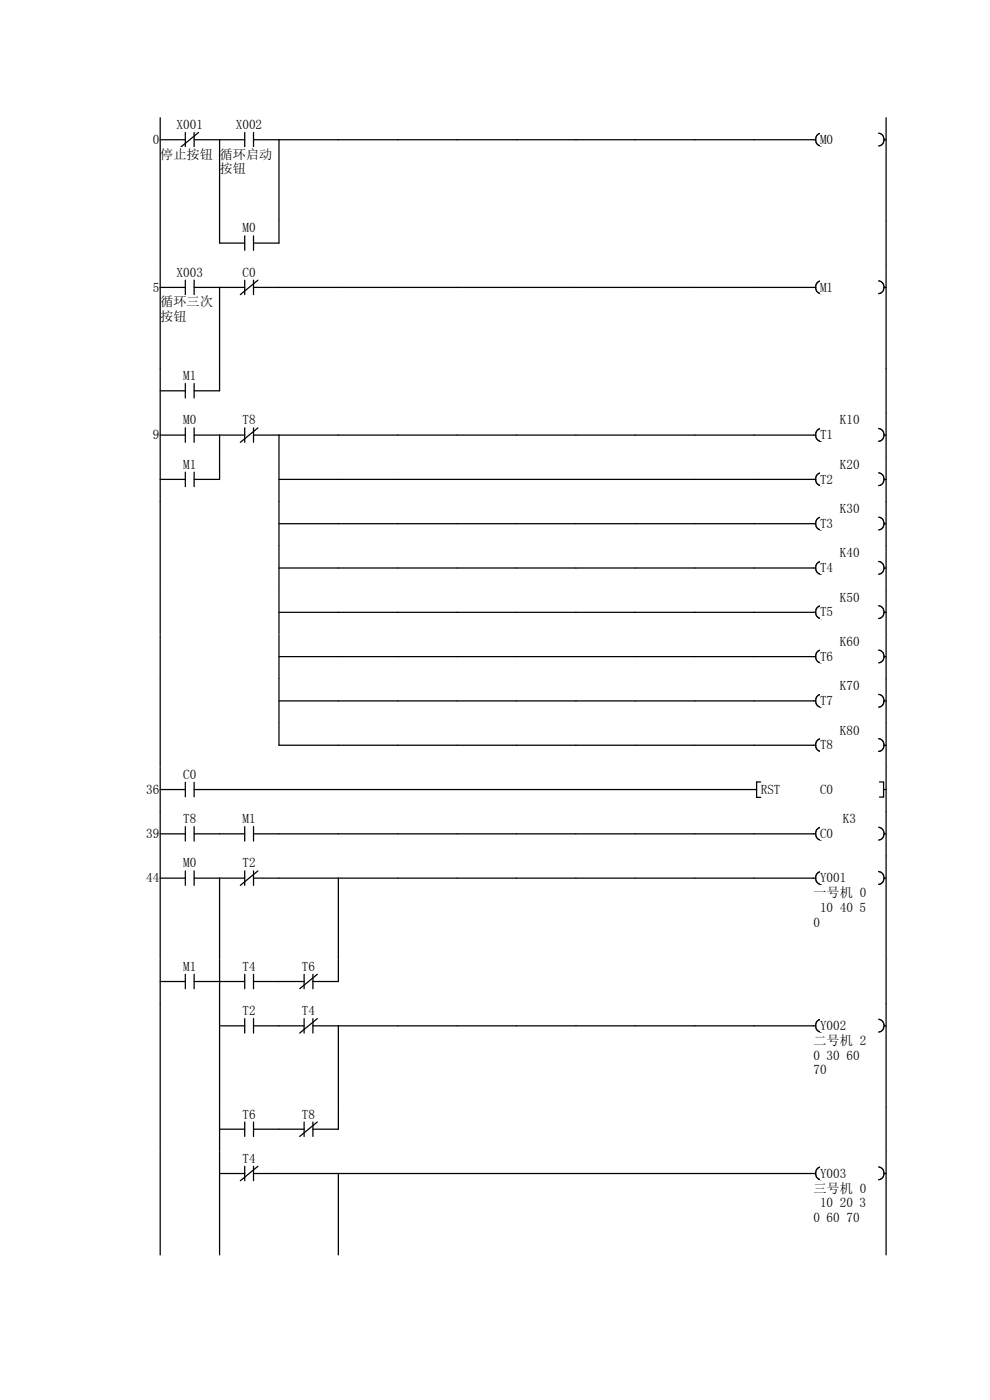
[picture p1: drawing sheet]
<svg xmlns="http://www.w3.org/2000/svg" width="210mm" height="297mm" viewBox="0 0 210 297" stroke-linecap="round" stroke-linejoin="round" font-family="sans-serif">
<path d="M34 29.6h5.3M39.3 28.1v3.1M41.2 29.6h5.4M41.2 28.1v3.1M42.1 28.1l-3.7 3.1" fill="none" stroke="#070000" stroke-width=".27"/>
<path d="M34 31.2h11.3v2.8h-11.3z" fill="#fff"/>
<path d="M34 25v21.9" fill="none" stroke="#070000" stroke-width=".27"/>
<path d="M50 25h5.6v2.8h-5.6z" fill="#fff"/>
<path d="M46.6 29.6h5.3M51.9 28.1v3.1M53.8 29.6h5.4M53.8 28.1v3.1" fill="none" stroke="#070000" stroke-width=".27"/>
<g fill="#fff">
<path d="M46.6 31.2h11.2v2.8h-11.2z"/>
<path d="M46.6 34.4h5.6v2.8h-5.6z"/>
</g>
<path d="M46.6 29.6v17.3M173 29.6h-113.8v17.3M174.2 28.2a1.38 1.38 0 0 0-1.2 1.4 1.38 1.38 0 0 0 1.2 1.4" fill="none" stroke="#070000" stroke-width=".27"/>
<path d="M173.9 28.1h2.8v2.8h-2.8z" fill="#fff"/>
<path d="M186.4 28.2a1.38 1.38 0 0 1 1.2 1.4 1.38 1.38 0 0 1-1.2 1.4M187.5 29.6h.5M188 25v21.9" fill="none" stroke="#070000" stroke-width=".27"/>
<g fill="#fff">
<path d="M20 46.9h14v9.4h-14z"/>
<path d="M34 46.9h12.6v9.4h-12.6z"/>
<path d="M46.6 46.9h12.6v9.4h-12.6z"/>
<path d="M59.2 46.9h12.6v9.4h-12.6z"/>
<path d="M71.8 46.9h12.6v9.4h-12.6z"/>
<path d="M84.4 46.9h12.6v9.4h-12.6z"/>
<path d="M97 46.9h12.6v9.4h-12.6z"/>
<path d="M109.6 46.9h12.6v9.4h-12.6z"/>
<path d="M122.2 46.9h12.6v9.4h-12.6z"/>
<path d="M134.8 46.9h12.6v9.4h-12.6z"/>
<path d="M147.4 46.9h12.6v9.4h-12.6z"/>
<path d="M160 46.9h12.6v9.4h-12.6z"/>
<path d="M172.6 46.9h15.4v9.4h-15.4z"/>
</g>
<path d="M34 46.9v9.4" fill="none" stroke="#070000" stroke-width=".27"/>
<path d="M51.4 46.9h2.8v2.8h-2.8z" fill="#fff"/>
<path d="M46.6 46.9v4.7h5.3M51.9 50v3.1M53.8 50v3.1M59.2 46.9v4.7h-5.4M188 46.9v9.4" fill="none" stroke="#070000" stroke-width=".27"/>
<g fill="#fff">
<path d="M20 56.3h14v22h-14z"/>
<path d="M34 56.3h12.6v22h-12.6z"/>
<path d="M46.6 56.3h12.6v22h-12.6z"/>
<path d="M59.2 56.3h12.6v22h-12.6z"/>
<path d="M71.8 56.3h12.6v22h-12.6z"/>
<path d="M84.4 56.3h12.6v22h-12.6z"/>
<path d="M97 56.3h12.6v22h-12.6z"/>
<path d="M109.6 56.3h12.6v22h-12.6z"/>
<path d="M122.2 56.3h12.6v22h-12.6z"/>
<path d="M134.8 56.3h12.6v22h-12.6z"/>
<path d="M147.4 56.3h12.6v22h-12.6z"/>
<path d="M160 56.3h12.6v22h-12.6z"/>
<path d="M172.6 56.3h15.4v22h-15.4z"/>
<path d="M32.4 59.4h1.4v2.8h-1.4z"/>
<path d="M37.5 56.3h5.6v2.8h-5.6z"/>
</g>
<path d="M39.3 59.4v3.1M41.2 59.4v3.1M34 61h5.3M41.2 61h5.4" fill="none" stroke="#070000" stroke-width=".27"/>
<g fill="#fff">
<path d="M34 62.6h11.3v2.8h-11.3z"/>
<path d="M34 65.7h5.7v2.8h-5.7z"/>
</g>
<path d="M34 56.3v21.9" fill="none" stroke="#070000" stroke-width=".27"/>
<path d="M51.4 56.3h2.8v2.8h-2.8z" fill="#fff"/>
<path d="M51.9 59.4v3.1M53.8 59.4v3.1M54.7 59.4l-3.7 3.1M174.2 59.6a1.39 1.39 0 0 0-1.2 1.3 1.39 1.39 0 0 0 1.2 1.4M51.9 61h-5.3v17.2M53.8 61h119.2" fill="none" stroke="#070000" stroke-width=".27"/>
<path d="M173.9 59.4h2.8v2.8h-2.8z" fill="#fff"/>
<path d="M186.4 59.6a1.38 1.38 0 0 1 1.2 1.3 1.38 1.38 0 0 1-1.2 1.4M188 56.3v21.9M187.5 61h.5" fill="none" stroke="#070000" stroke-width=".27"/>
<g fill="#fff">
<path d="M20 78.3h14v9.4h-14z"/>
<path d="M34 78.3h12.6v9.4h-12.6z"/>
<path d="M46.6 78.3h12.6v9.4h-12.6z"/>
<path d="M59.2 78.3h12.6v9.4h-12.6z"/>
<path d="M71.8 78.3h12.6v9.4h-12.6z"/>
<path d="M84.4 78.3h12.6v9.4h-12.6z"/>
<path d="M97 78.3h12.6v9.4h-12.6z"/>
<path d="M109.6 78.3h12.6v9.4h-12.6z"/>
<path d="M122.2 78.3h12.6v9.4h-12.6z"/>
<path d="M134.8 78.3h12.6v9.4h-12.6z"/>
<path d="M147.4 78.3h12.6v9.4h-12.6z"/>
<path d="M160 78.3h12.6v9.4h-12.6z"/>
<path d="M172.6 78.3h15.4v9.4h-15.4z"/>
<path d="M38.9 78.2h2.8v2.8h-2.8z"/>
</g>
<path d="M34 78.2v9.4M46.6 78.2v4.7h-5.4M188 78.2v9.4M34 82.9h5.3M39.3 81.4v3M41.2 81.4v3" fill="none" stroke="#070000" stroke-width=".27"/>
<g fill="#fff">
<path d="M20 87.7h14v9.4h-14z"/>
<path d="M34 87.7h12.6v9.4h-12.6z"/>
<path d="M46.6 87.7h12.6v9.4h-12.6z"/>
<path d="M59.2 87.7h12.6v9.4h-12.6z"/>
<path d="M71.8 87.7h12.6v9.4h-12.6z"/>
<path d="M84.4 87.7h12.6v9.4h-12.6z"/>
<path d="M97 87.7h12.6v9.4h-12.6z"/>
<path d="M109.6 87.7h12.6v9.4h-12.6z"/>
<path d="M122.2 87.7h12.6v9.4h-12.6z"/>
<path d="M134.8 87.7h12.6v9.4h-12.6z"/>
<path d="M147.4 87.7h12.6v9.4h-12.6z"/>
<path d="M160 87.7h12.6v9.4h-12.6z"/>
<path d="M172.6 87.7h15.4v9.4h-15.4z"/>
<path d="M32.4 90.8h1.4v2.8h-1.4z"/>
<path d="M38.9 87.6h2.8v2.8h-2.8z"/>
</g>
<path d="M34 92.3h5.3M34 87.6v9.4M39.3 90.8v3M41.2 92.3h5.4M41.2 90.8v3" fill="none" stroke="#070000" stroke-width=".27"/>
<path d="M51.4 87.6h2.8v2.8h-2.8z" fill="#fff"/>
<path d="M51.9 92.3h-5.3v4.7M51.9 90.8v3M53.8 92.3h119.2M53.8 90.8v3M54.7 90.8l-3.7 3M59.2 92.3v4.7M174.2 90.9a1.39 1.39 0 0 0-1.2 1.4 1.39 1.39 0 0 0 1.2 1.3" fill="none" stroke="#070000" stroke-width=".27"/>
<g fill="#fff">
<path d="M178.2 87.6h4.2v2.8h-4.2z"/>
<path d="M173.9 90.8h2.8v2.8h-2.8z"/>
</g>
<path d="M186.4 90.9a1.38 1.38 0 0 1 1.2 1.4 1.38 1.38 0 0 1-1.2 1.3M187.5 92.3h.5M188 87.6v9.4" fill="none" stroke="#070000" stroke-width=".27"/>
<g fill="#fff">
<path d="M20 97.1h14v9.4h-14z"/>
<path d="M34 97.1h12.6v9.4h-12.6z"/>
<path d="M46.6 97.1h12.6v9.4h-12.6z"/>
<path d="M59.2 97.1h12.6v9.4h-12.6z"/>
<path d="M71.8 97.1h12.6v9.4h-12.6z"/>
<path d="M84.4 97.1h12.6v9.4h-12.6z"/>
<path d="M97 97.1h12.6v9.4h-12.6z"/>
<path d="M109.6 97.1h12.6v9.4h-12.6z"/>
<path d="M122.2 97.1h12.6v9.4h-12.6z"/>
<path d="M134.8 97.1h12.6v9.4h-12.6z"/>
<path d="M147.4 97.1h12.6v9.4h-12.6z"/>
<path d="M160 97.1h12.6v9.4h-12.6z"/>
<path d="M172.6 97.1h15.4v9.4h-15.4z"/>
<path d="M38.9 97h2.8v2.8h-2.8z"/>
</g>
<path d="M34 97v9.4M46.6 97v4.7h-5.4M59.2 97v9.4M34 101.7h5.3M39.3 100.2v3M41.2 100.2v3M59.2 101.7h113.8M174.2 100.3a1.39 1.39 0 0 0-1.2 1.4 1.39 1.39 0 0 0 1.2 1.3" fill="none" stroke="#070000" stroke-width=".27"/>
<g fill="#fff">
<path d="M178.2 97h4.2v2.8h-4.2z"/>
<path d="M173.9 100.2h2.8v2.8h-2.8z"/>
</g>
<path d="M188 97v9.4M186.4 100.3a1.38 1.38 0 0 1 1.2 1.4 1.38 1.38 0 0 1-1.2 1.3M187.5 101.7h.5" fill="none" stroke="#070000" stroke-width=".27"/>
<g fill="#fff">
<path d="M20 106.5h14v9.4h-14z"/>
<path d="M34 106.5h12.6v9.4h-12.6z"/>
<path d="M46.6 106.5h12.6v9.4h-12.6z"/>
<path d="M59.2 106.5h12.6v9.4h-12.6z"/>
<path d="M71.8 106.5h12.6v9.4h-12.6z"/>
<path d="M84.4 106.5h12.6v9.4h-12.6z"/>
<path d="M97 106.5h12.6v9.4h-12.6z"/>
<path d="M109.6 106.5h12.6v9.4h-12.6z"/>
<path d="M122.2 106.5h12.6v9.4h-12.6z"/>
<path d="M134.8 106.5h12.6v9.4h-12.6z"/>
<path d="M147.4 106.5h12.6v9.4h-12.6z"/>
<path d="M160 106.5h12.6v9.4h-12.6z"/>
<path d="M172.6 106.5h15.4v9.4h-15.4z"/>
</g>
<path d="M34 106.4v9.4M59.2 111.1h113.8M59.2 106.4v9.4M174.2 109.7a1.39 1.39 0 0 0-1.2 1.4 1.39 1.39 0 0 0 1.2 1.3" fill="none" stroke="#070000" stroke-width=".27"/>
<g fill="#fff">
<path d="M178.2 106.4h4.2v2.8h-4.2z"/>
<path d="M173.9 109.6h2.8v2.8h-2.8z"/>
</g>
<path d="M186.4 109.7a1.38 1.38 0 0 1 1.2 1.4 1.38 1.38 0 0 1-1.2 1.3M187.5 111.1h.5M188 106.4v9.4" fill="none" stroke="#070000" stroke-width=".27"/>
<g fill="#fff">
<path d="M20 115.9h14v9.4h-14z"/>
<path d="M34 115.9h12.6v9.4h-12.6z"/>
<path d="M46.6 115.9h12.6v9.4h-12.6z"/>
<path d="M59.2 115.9h12.6v9.4h-12.6z"/>
<path d="M71.8 115.9h12.6v9.4h-12.6z"/>
<path d="M84.4 115.9h12.6v9.4h-12.6z"/>
<path d="M97 115.9h12.6v9.4h-12.6z"/>
<path d="M109.6 115.9h12.6v9.4h-12.6z"/>
<path d="M122.2 115.9h12.6v9.4h-12.6z"/>
<path d="M134.8 115.9h12.6v9.4h-12.6z"/>
<path d="M147.4 115.9h12.6v9.4h-12.6z"/>
<path d="M160 115.9h12.6v9.4h-12.6z"/>
<path d="M172.6 115.9h15.4v9.4h-15.4z"/>
</g>
<path d="M34 115.8v9.4M59.2 115.8v9.4M174.2 119.1a1.39 1.39 0 0 0-1.2 1.4 1.39 1.39 0 0 0 1.2 1.3M59.2 120.5h113.8" fill="none" stroke="#070000" stroke-width=".27"/>
<g fill="#fff">
<path d="M178.2 115.8h4.2v2.8h-4.2z"/>
<path d="M173.9 119h2.8v2.8h-2.8z"/>
</g>
<path d="M186.4 119.1a1.38 1.38 0 0 1 1.2 1.4 1.38 1.38 0 0 1-1.2 1.3M188 115.8v9.4M187.5 120.5h.5" fill="none" stroke="#070000" stroke-width=".27"/>
<g fill="#fff">
<path d="M20 125.3h14v9.4h-14z"/>
<path d="M34 125.3h12.6v9.4h-12.6z"/>
<path d="M46.6 125.3h12.6v9.4h-12.6z"/>
<path d="M59.2 125.3h12.6v9.4h-12.6z"/>
<path d="M71.8 125.3h12.6v9.4h-12.6z"/>
<path d="M84.4 125.3h12.6v9.4h-12.6z"/>
<path d="M97 125.3h12.6v9.4h-12.6z"/>
<path d="M109.6 125.3h12.6v9.4h-12.6z"/>
<path d="M122.2 125.3h12.6v9.4h-12.6z"/>
<path d="M134.8 125.3h12.6v9.4h-12.6z"/>
<path d="M147.4 125.3h12.6v9.4h-12.6z"/>
<path d="M160 125.3h12.6v9.4h-12.6z"/>
<path d="M172.6 125.3h15.4v9.4h-15.4z"/>
</g>
<path d="M34 125.2v9.4M59.2 129.9h113.8M59.2 125.2v9.4M174.2 128.5a1.38 1.38 0 0 0-1.2 1.4 1.38 1.38 0 0 0 1.2 1.3" fill="none" stroke="#070000" stroke-width=".27"/>
<g fill="#fff">
<path d="M178.2 125.2h4.2v2.8h-4.2z"/>
<path d="M173.9 128.4h2.8v2.7h-2.8z"/>
</g>
<path d="M186.4 128.5a1.38 1.38 0 0 1 1.2 1.4 1.38 1.38 0 0 1-1.2 1.3M187.5 129.9h.5M188 125.2v9.4" fill="none" stroke="#070000" stroke-width=".27"/>
<g fill="#fff">
<path d="M20 134.7h14v9.4h-14z"/>
<path d="M34 134.7h12.6v9.4h-12.6z"/>
<path d="M46.6 134.7h12.6v9.4h-12.6z"/>
<path d="M59.2 134.7h12.6v9.4h-12.6z"/>
<path d="M71.8 134.7h12.6v9.4h-12.6z"/>
<path d="M84.4 134.7h12.6v9.4h-12.6z"/>
<path d="M97 134.7h12.6v9.4h-12.6z"/>
<path d="M109.6 134.7h12.6v9.4h-12.6z"/>
<path d="M122.2 134.7h12.6v9.4h-12.6z"/>
<path d="M134.8 134.7h12.6v9.4h-12.6z"/>
<path d="M147.4 134.7h12.6v9.4h-12.6z"/>
<path d="M160 134.7h12.6v9.4h-12.6z"/>
<path d="M172.6 134.7h15.4v9.4h-15.4z"/>
</g>
<path d="M34 134.6v9.4M59.2 139.3h113.8M59.2 134.6v9.4M174.2 137.9a1.39 1.39 0 0 0-1.2 1.4 1.39 1.39 0 0 0 1.2 1.3" fill="none" stroke="#070000" stroke-width=".27"/>
<g fill="#fff">
<path d="M178.2 134.6h4.2v2.8h-4.2z"/>
<path d="M173.9 137.8h2.8v2.7h-2.8z"/>
</g>
<path d="M186.4 137.9a1.38 1.38 0 0 1 1.2 1.4 1.38 1.38 0 0 1-1.2 1.3M187.5 139.3h.5M188 134.6v9.4" fill="none" stroke="#070000" stroke-width=".27"/>
<g fill="#fff">
<path d="M20 144.1h14v9.4h-14z"/>
<path d="M34 144.1h12.6v9.4h-12.6z"/>
<path d="M46.6 144.1h12.6v9.4h-12.6z"/>
<path d="M59.2 144.1h12.6v9.4h-12.6z"/>
<path d="M71.8 144.1h12.6v9.4h-12.6z"/>
<path d="M84.4 144.1h12.6v9.4h-12.6z"/>
<path d="M97 144.1h12.6v9.4h-12.6z"/>
<path d="M109.6 144.1h12.6v9.4h-12.6z"/>
<path d="M122.2 144.1h12.6v9.4h-12.6z"/>
<path d="M134.8 144.1h12.6v9.4h-12.6z"/>
<path d="M147.4 144.1h12.6v9.4h-12.6z"/>
<path d="M160 144.1h12.6v9.4h-12.6z"/>
<path d="M172.6 144.1h15.4v9.4h-15.4z"/>
</g>
<path d="M34 144v9.4M59.2 148.7h113.8M59.2 144v9.4M174.2 147.3a1.39 1.39 0 0 0-1.2 1.4 1.39 1.39 0 0 0 1.2 1.3" fill="none" stroke="#070000" stroke-width=".27"/>
<g fill="#fff">
<path d="M178.2 144h4.2v2.8h-4.2z"/>
<path d="M173.9 147.2h2.8v2.7h-2.8z"/>
</g>
<path d="M186.4 147.3a1.38 1.38 0 0 1 1.2 1.4 1.38 1.38 0 0 1-1.2 1.3M187.5 148.7h.5M188 144v9.4" fill="none" stroke="#070000" stroke-width=".27"/>
<g fill="#fff">
<path d="M20 153.5h14v9.4h-14z"/>
<path d="M34 153.5h12.6v9.4h-12.6z"/>
<path d="M46.6 153.5h12.6v9.4h-12.6z"/>
<path d="M59.2 153.5h12.6v9.4h-12.6z"/>
<path d="M71.8 153.5h12.6v9.4h-12.6z"/>
<path d="M84.4 153.5h12.6v9.4h-12.6z"/>
<path d="M97 153.5h12.6v9.4h-12.6z"/>
<path d="M109.6 153.5h12.6v9.4h-12.6z"/>
<path d="M122.2 153.5h12.6v9.4h-12.6z"/>
<path d="M134.8 153.5h12.6v9.4h-12.6z"/>
<path d="M147.4 153.5h12.6v9.4h-12.6z"/>
<path d="M160 153.5h12.6v9.4h-12.6z"/>
<path d="M172.6 153.5h15.4v9.4h-15.4z"/>
</g>
<path d="M34 153.4v9.4M59.2 153.4v4.7h113.8M174.2 156.7a1.39 1.39 0 0 0-1.2 1.4 1.39 1.39 0 0 0 1.2 1.3" fill="none" stroke="#070000" stroke-width=".27"/>
<g fill="#fff">
<path d="M178.2 153.4h4.2v2.8h-4.2z"/>
<path d="M173.9 156.5h2.8v2.8h-2.8z"/>
</g>
<path d="M186.4 156.7a1.38 1.38 0 0 1 1.2 1.4 1.38 1.38 0 0 1-1.2 1.3M187.5 158.1h.5M188 153.4v9.4" fill="none" stroke="#070000" stroke-width=".27"/>
<g fill="#fff">
<path d="M20 162.9h14v9.4h-14z"/>
<path d="M34 162.9h12.6v9.4h-12.6z"/>
<path d="M46.6 162.9h12.6v9.4h-12.6z"/>
<path d="M59.2 162.9h12.6v9.4h-12.6z"/>
<path d="M71.8 162.9h12.6v9.4h-12.6z"/>
<path d="M84.4 162.9h12.6v9.4h-12.6z"/>
<path d="M97 162.9h12.6v9.4h-12.6z"/>
<path d="M109.6 162.9h12.6v9.4h-12.6z"/>
<path d="M122.2 162.9h12.6v9.4h-12.6z"/>
<path d="M134.8 162.9h12.6v9.4h-12.6z"/>
<path d="M147.4 162.9h12.6v9.4h-12.6z"/>
<path d="M160 162.9h28v9.4h-28z"/>
<path d="M31 165.9h2.8v2.8h-2.8z"/>
<path d="M38.9 162.8h2.8v2.8h-2.8z"/>
</g>
<path d="M34 167.5h5.3M34 162.8v9.4M39.3 166v3M41.2 167.5h119.3M41.2 166v3M161.4 165.9h-.9v3.3h.9" fill="none" stroke="#070000" stroke-width=".27"/>
<g fill="#fff">
<path d="M161.4 165.9h4.2v2.8h-4.2z"/>
<path d="M173.9 165.9h2.9v2.8h-2.9z"/>
</g>
<path d="M186.6 165.9h.8v3.2h-.8M187.4 167.5h.6M188 162.8v9.4" fill="none" stroke="#070000" stroke-width=".27"/>
<g fill="#fff">
<path d="M20 172.3h14v9.4h-14z"/>
<path d="M34 172.3h12.6v9.4h-12.6z"/>
<path d="M46.6 172.3h12.6v9.4h-12.6z"/>
<path d="M59.2 172.3h12.6v9.4h-12.6z"/>
<path d="M71.8 172.3h12.6v9.4h-12.6z"/>
<path d="M84.4 172.3h12.6v9.4h-12.6z"/>
<path d="M97 172.3h12.6v9.4h-12.6z"/>
<path d="M109.6 172.3h12.6v9.4h-12.6z"/>
<path d="M122.2 172.3h12.6v9.4h-12.6z"/>
<path d="M134.8 172.3h12.6v9.4h-12.6z"/>
<path d="M147.4 172.3h12.6v9.4h-12.6z"/>
<path d="M160 172.3h12.6v9.4h-12.6z"/>
<path d="M172.6 172.3h15.4v9.4h-15.4z"/>
<path d="M31 175.3h2.8v2.8h-2.8z"/>
<path d="M38.9 172.2h2.8v2.8h-2.8z"/>
</g>
<path d="M34 176.9h5.3M34 172.2v9.4M39.3 175.4v3M41.2 176.9h5.4M41.2 175.4v3" fill="none" stroke="#070000" stroke-width=".27"/>
<path d="M51.4 172.2h2.8v2.8h-2.8z" fill="#fff"/>
<path d="M46.6 176.9h5.3M51.9 175.4v3M53.8 176.9h119.2M53.8 175.4v3M174.2 175.5a1.39 1.39 0 0 0-1.2 1.4 1.39 1.39 0 0 0 1.2 1.3" fill="none" stroke="#070000" stroke-width=".27"/>
<g fill="#fff">
<path d="M178.8 172.2h2.8v2.8h-2.8z"/>
<path d="M173.9 175.3h2.8v2.8h-2.8z"/>
</g>
<path d="M186.4 175.5a1.38 1.38 0 0 1 1.2 1.4 1.38 1.38 0 0 1-1.2 1.3M187.5 176.9h.5M188 172.2v9.4" fill="none" stroke="#070000" stroke-width=".27"/>
<g fill="#fff">
<path d="M20 181.7h14v21.9h-14z"/>
<path d="M34 181.7h12.6v21.9h-12.6z"/>
<path d="M46.6 181.7h12.6v21.9h-12.6z"/>
<path d="M59.2 181.7h12.6v21.9h-12.6z"/>
<path d="M71.8 181.7h12.6v21.9h-12.6z"/>
<path d="M84.4 181.7h12.6v21.9h-12.6z"/>
<path d="M97 181.7h12.6v21.9h-12.6z"/>
<path d="M109.6 181.7h12.6v21.9h-12.6z"/>
<path d="M122.2 181.7h12.6v21.9h-12.6z"/>
<path d="M134.8 181.7h12.6v21.9h-12.6z"/>
<path d="M147.4 181.7h12.6v21.9h-12.6z"/>
<path d="M160 181.7h12.6v21.9h-12.6z"/>
<path d="M172.6 181.7h15.4v21.9h-15.4z"/>
<path d="M31 184.7h2.8v2.8h-2.8z"/>
<path d="M38.9 181.6h2.8v2.8h-2.8z"/>
</g>
<path d="M34 186.3h5.3M34 181.6v22M39.3 184.8v3M41.2 186.3h5.4M41.2 184.8v3" fill="none" stroke="#070000" stroke-width=".27"/>
<path d="M51.4 181.6h2.8v2.8h-2.8z" fill="#fff"/>
<path d="M51.9 186.3h-5.3v17.3M51.9 184.8v3M53.8 186.3h119.2M53.8 184.8v3M54.7 184.8l-3.7 3M71.8 186.3v17.3M174.2 184.9a1.39 1.39 0 0 0-1.2 1.4 1.39 1.39 0 0 0 1.2 1.3" fill="none" stroke="#070000" stroke-width=".27"/>
<path d="M173.9 184.7h5.6v2.8h-5.6z" fill="#fff"/>
<path d="M186.4 184.9a1.38 1.38 0 0 1 1.2 1.4 1.38 1.38 0 0 1-1.2 1.3M187.5 186.3h.5" fill="none" stroke="#070000" stroke-width=".27"/>
<g fill="#fff">
<path d="M172.6 187.9h11.2v2.8h-11.2z"/>
<path d="M172.6 191h11.2v2.8h-11.2z"/>
<path d="M172.6 194.1h1.4v2.8h-1.4z"/>
</g>
<path d="M188 181.6v22" fill="none" stroke="#070000" stroke-width=".27"/>
<g fill="#fff">
<path d="M20 203.6h14v9.4h-14z"/>
<path d="M34 203.6h12.6v9.4h-12.6z"/>
<path d="M46.6 203.6h12.6v9.4h-12.6z"/>
<path d="M59.2 203.6h12.6v9.4h-12.6z"/>
<path d="M71.8 203.6h12.6v9.4h-12.6z"/>
<path d="M84.4 203.6h12.6v9.4h-12.6z"/>
<path d="M97 203.6h12.6v9.4h-12.6z"/>
<path d="M109.6 203.6h12.6v9.4h-12.6z"/>
<path d="M122.2 203.6h12.6v9.4h-12.6z"/>
<path d="M134.8 203.6h12.6v9.4h-12.6z"/>
<path d="M147.4 203.6h12.6v9.4h-12.6z"/>
<path d="M160 203.6h12.6v9.4h-12.6z"/>
<path d="M172.6 203.6h15.4v9.4h-15.4z"/>
<path d="M38.9 203.5h2.8v2.8h-2.8z"/>
</g>
<path d="M34 208.2h5.3M34 203.6v9.4M39.3 206.7v3.1M41.2 208.2h5.4M41.2 206.7v3.1" fill="none" stroke="#070000" stroke-width=".27"/>
<path d="M51.4 203.5h2.8v2.8h-2.8z" fill="#fff"/>
<path d="M46.6 208.2h5.3M46.6 203.6v9.4M51.9 206.7v3.1M53.8 208.2h5.4M53.8 206.7v3.1" fill="none" stroke="#070000" stroke-width=".27"/>
<path d="M64.1 203.5h2.7v2.8h-2.7z" fill="#fff"/>
<path d="M59.2 208.2h5.3M64.5 206.7v3.1M66.4 206.7v3.1M67.3 206.7l-3.7 3.1M71.8 203.6v4.6h-5.4M188 203.6v9.4" fill="none" stroke="#070000" stroke-width=".27"/>
<g fill="#fff">
<path d="M20 213h14v21.9h-14z"/>
<path d="M34 213h12.6v21.9h-12.6z"/>
<path d="M46.6 213h12.6v21.9h-12.6z"/>
<path d="M59.2 213h12.6v21.9h-12.6z"/>
<path d="M71.8 213h12.6v21.9h-12.6z"/>
<path d="M84.4 213h12.6v21.9h-12.6z"/>
<path d="M97 213h12.6v21.9h-12.6z"/>
<path d="M109.6 213h12.6v21.9h-12.6z"/>
<path d="M122.2 213h12.6v21.9h-12.6z"/>
<path d="M134.8 213h12.6v21.9h-12.6z"/>
<path d="M147.4 213h12.6v21.9h-12.6z"/>
<path d="M160 213h12.6v21.9h-12.6z"/>
<path d="M172.6 213h15.4v21.9h-15.4z"/>
</g>
<path d="M34 213v21.9" fill="none" stroke="#070000" stroke-width=".27"/>
<path d="M51.4 212.9h2.8v2.8h-2.8z" fill="#fff"/>
<path d="M46.6 217.6h5.3M46.6 213v21.9M51.9 216.1v3.1M53.8 217.6h5.4M53.8 216.1v3.1" fill="none" stroke="#070000" stroke-width=".27"/>
<path d="M64.1 212.9h2.7v2.8h-2.7z" fill="#fff"/>
<path d="M59.2 217.6h5.3M64.5 216.1v3.1M66.4 217.6h106.6M66.4 216.1v3.1M67.3 216.1l-3.7 3.1M71.8 217.6v17.3M174.2 216.2a1.39 1.39 0 0 0-1.2 1.4 1.39 1.39 0 0 0 1.2 1.4" fill="none" stroke="#070000" stroke-width=".27"/>
<path d="M173.9 216.1h5.6v2.8h-5.6z" fill="#fff"/>
<path d="M186.4 216.2a1.38 1.38 0 0 1 1.2 1.4 1.38 1.38 0 0 1-1.2 1.4M187.5 217.6h.5" fill="none" stroke="#070000" stroke-width=".27"/>
<g fill="#fff">
<path d="M172.6 219.2h11.2v2.8h-11.2z"/>
<path d="M172.6 222.4h11.2v2.8h-11.2z"/>
<path d="M172.6 225.5h2.8v2.8h-2.8z"/>
</g>
<path d="M188 213v21.9" fill="none" stroke="#070000" stroke-width=".27"/>
<g fill="#fff">
<path d="M20 234.9h14v9.4h-14z"/>
<path d="M34 234.9h12.6v9.4h-12.6z"/>
<path d="M46.6 234.9h12.6v9.4h-12.6z"/>
<path d="M59.2 234.9h12.6v9.4h-12.6z"/>
<path d="M71.8 234.9h12.6v9.4h-12.6z"/>
<path d="M84.4 234.9h12.6v9.4h-12.6z"/>
<path d="M97 234.9h12.6v9.4h-12.6z"/>
<path d="M109.6 234.9h12.6v9.4h-12.6z"/>
<path d="M122.2 234.9h12.6v9.4h-12.6z"/>
<path d="M134.8 234.9h12.6v9.4h-12.6z"/>
<path d="M147.4 234.9h12.6v9.4h-12.6z"/>
<path d="M160 234.9h12.6v9.4h-12.6z"/>
<path d="M172.6 234.9h15.4v9.4h-15.4z"/>
</g>
<path d="M34 234.9v9.4" fill="none" stroke="#070000" stroke-width=".27"/>
<path d="M51.4 234.9h2.8v2.8h-2.8z" fill="#fff"/>
<path d="M46.6 239.6h5.3M46.6 234.9v9.4M51.9 238v3.1M53.8 239.6h5.4M53.8 238v3.1" fill="none" stroke="#070000" stroke-width=".27"/>
<path d="M64.1 234.9h2.7v2.8h-2.7z" fill="#fff"/>
<path d="M59.2 239.6h5.3M64.5 238v3.1M66.4 238v3.1M67.3 238l-3.7 3.1M71.8 234.9v4.7h-5.4M188 234.9v9.4" fill="none" stroke="#070000" stroke-width=".27"/>
<g fill="#fff">
<path d="M20 244.3h14v21.9h-14z"/>
<path d="M34 244.3h12.6v21.9h-12.6z"/>
<path d="M46.6 244.3h12.6v21.9h-12.6z"/>
<path d="M59.2 244.3h12.6v21.9h-12.6z"/>
<path d="M71.8 244.3h12.6v21.9h-12.6z"/>
<path d="M84.4 244.3h12.6v21.9h-12.6z"/>
<path d="M97 244.3h12.6v21.9h-12.6z"/>
<path d="M109.6 244.3h12.6v21.9h-12.6z"/>
<path d="M122.2 244.3h12.6v21.9h-12.6z"/>
<path d="M134.8 244.3h12.6v21.9h-12.6z"/>
<path d="M147.4 244.3h12.6v21.9h-12.6z"/>
<path d="M160 244.3h12.6v21.9h-12.6z"/>
<path d="M172.6 244.3h15.4v21.9h-15.4z"/>
</g>
<path d="M34 244.3v21.9" fill="none" stroke="#070000" stroke-width=".27"/>
<path d="M51.4 244.3h2.8v2.8h-2.8z" fill="#fff"/>
<path d="M46.6 249h5.3M46.6 244.3v21.9M51.9 247.4v3.1M53.8 249h119.2M53.8 247.4v3.1M54.7 247.4l-3.7 3.1M71.8 249v17.2M174.2 247.6a1.39 1.39 0 0 0-1.2 1.3 1.39 1.39 0 0 0 1.2 1.4" fill="none" stroke="#070000" stroke-width=".27"/>
<path d="M173.9 247.4h5.6v2.8h-5.6z" fill="#fff"/>
<path d="M186.4 247.6a1.38 1.38 0 0 1 1.2 1.3 1.38 1.38 0 0 1-1.2 1.4M187.5 249h.5" fill="none" stroke="#070000" stroke-width=".27"/>
<g fill="#fff">
<path d="M172.6 250.6h11.2v2.8h-11.2z"/>
<path d="M172.6 253.7h11.2v2.8h-11.2z"/>
<path d="M172.6 256.8h9.8v2.8h-9.8z"/>
</g>
<path d="M188 244.3v21.9" fill="none" stroke="#070000" stroke-width=".27"/>
<g font-size="2.8">
<text x="37.5" y="27.4">X001</text>
<text x="50" y="27.4">X002</text>
<text x="32.4" y="30.5">0</text>
<text x="34" y="33.7">停止按钮</text>
<text x="46.6" y="33.7">循环启动</text>
<text x="173.9" y="30.5">M0</text>
<text x="46.6" y="36.8">按钮</text>
<text x="51.4" y="49.3">M0</text>
<text x="37.5" y="58.7">X003</text>
<text x="51.4" y="58.7">C0</text>
<text x="32.4" y="61.8">5</text>
<text x="34" y="65">循环三次</text>
<text x="173.9" y="61.8">M1</text>
<text x="34" y="68.1">按钮</text>
<text x="38.9" y="80.6">M1</text>
<text x="32.4" y="93.2">9</text>
<text x="38.9" y="90">M0</text>
<text x="51.4" y="90">T8</text>
<text x="173.9" y="93.2">T1</text>
<text x="178.2" y="90">K10</text>
<text x="38.9" y="99.4">M1</text>
<text x="178.2" y="99.4">K20</text>
<text x="173.9" y="102.6">T2</text>
<text x="173.9" y="112">T3</text>
<text x="178.2" y="108.8">K30</text>
<text x="178.2" y="118.2">K40</text>
<text x="173.9" y="121.4">T4</text>
<text x="173.9" y="130.8">T5</text>
<text x="178.2" y="127.6">K50</text>
<text x="178.2" y="137">K60</text>
<text x="173.9" y="140.2">T6</text>
<text x="173.9" y="149.6">T7</text>
<text x="178.2" y="146.4">K70</text>
<text x="178.2" y="155.8">K80</text>
<text x="173.9" y="159">T8</text>
<text x="38.9" y="165.2">C0</text>
<text x="31" y="168.4">36</text>
<text x="161.4" y="168.4">RST</text>
<text x="173.9" y="168.4">C0</text>
<text x="31" y="177.8">39</text>
<text x="38.9" y="174.6">T8</text>
<text x="51.4" y="174.6">M1</text>
<text x="173.9" y="177.8">C0</text>
<text x="178.8" y="174.6">K3</text>
<text x="38.9" y="184">M0</text>
<text x="51.4" y="184">T2</text>
<text x="31" y="187.2">44</text>
<text x="172.6" y="190.3">一号机 0</text>
<text x="173.9" y="187.2">Y001</text>
<text x="172.6" y="196.6">0</text>
<text x="174" y="193.4">10 40 5</text>
<text x="38.9" y="206">M1</text>
<text x="51.4" y="206">T4</text>
<text x="64" y="206">T6</text>
<text x="51.4" y="215.4">T2</text>
<text x="64" y="215.4">T4</text>
<text x="172.6" y="221.7">二号机 2</text>
<text x="173.9" y="218.5">Y002</text>
<text x="172.6" y="224.8">0 30 60</text>
<text x="172.6" y="227.9">70</text>
<text x="51.4" y="237.3">T6</text>
<text x="64" y="237.3">T8</text>
<text x="51.4" y="246.7">T4</text>
<text x="173.9" y="249.9">Y003</text>
<text x="172.6" y="253">三号机 0</text>
<text x="174" y="256.1">10 20 3</text>
<text x="172.6" y="259.2">0 60 70</text>
</g>
</svg>
